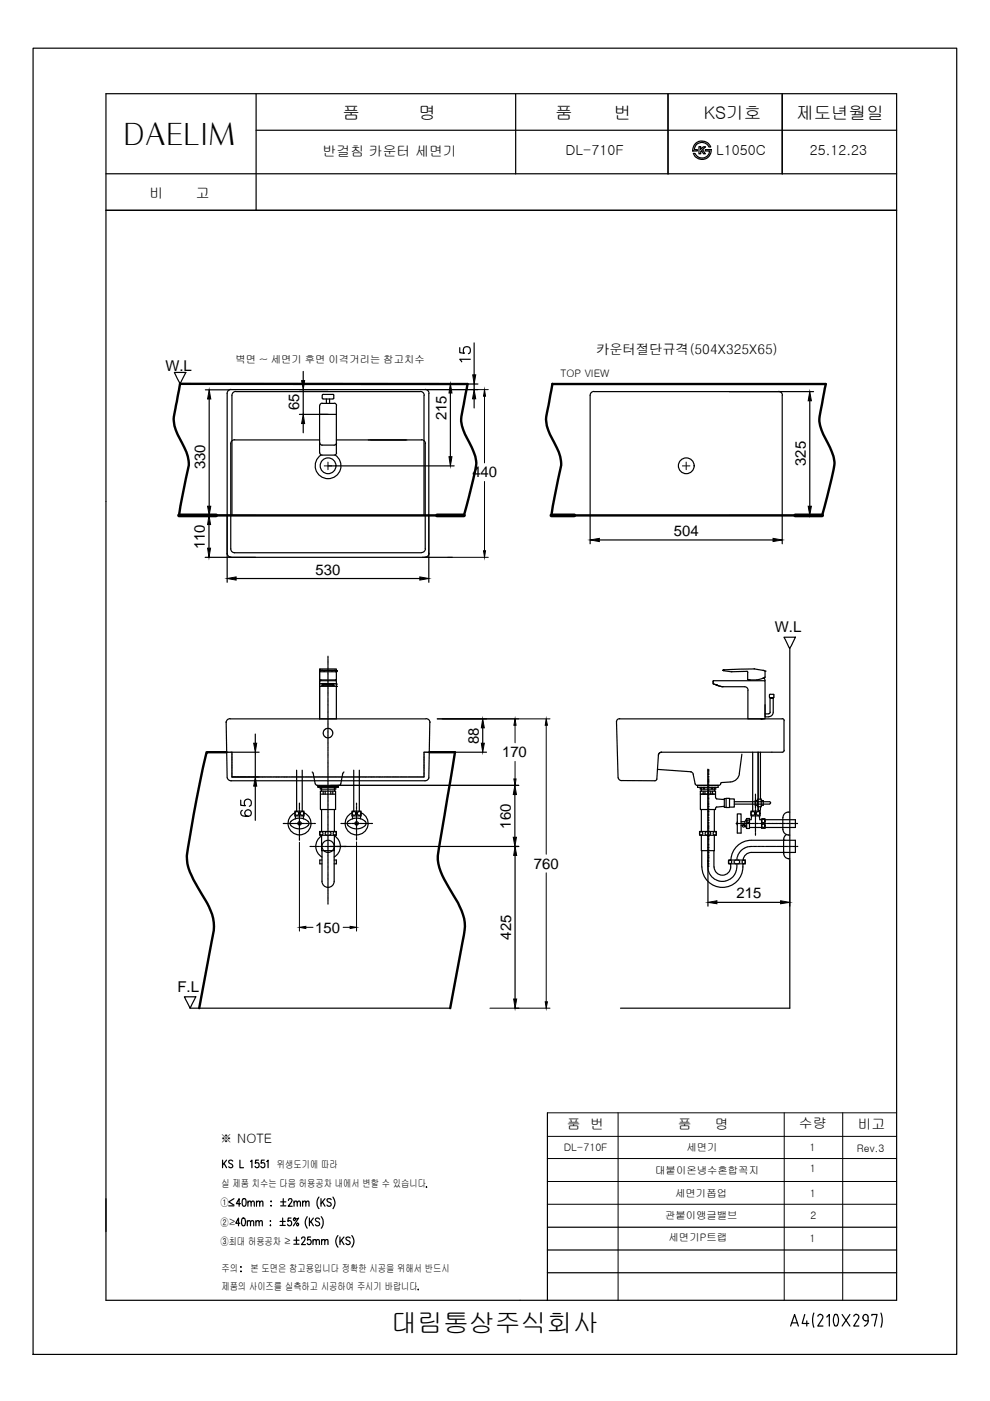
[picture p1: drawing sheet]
<svg xmlns="http://www.w3.org/2000/svg" width="210mm" height="297mm" viewBox="0 0 210 297" stroke-linecap="round" stroke-linejoin="round" font-family="sans-serif">
<!-- layer: YA -->
<g fill="none" stroke="#000" stroke-width=".25">
<path d="M7 10.2h195.8v277h-195.8zM54.3 19.9v24.7M109.3 19.9v17M141.6 19.9v17M165.8 19.9v17M190.1 19.9h-167.6v255.8h87.8M22.5 36.8h167.6M54.3 27.6h135.8M147 32.5h.3a1.64 1.64 0 0 0 1.8 1 1.64 1.64 0 0 0 1.3-1.5h-.9v-.3h1.2a1.9 1.9 0 0 1-1.5 2.1 1.9 1.9 0 0 1-2.2-1.3zM147.5 30.4a2.02 2.02 0 0 1 3.2 .8h-.3a1.64 1.64 0 0 0-1.8-1 1.64 1.64 0 0 0-1.4 1.5h.7v.3h-1l.2-1zM148.2 31.1h.4v.5l.5-.5h.5l-.6 .6 .5 .9h-.3l-.5-.7-.1 .2v.5h-.4zM22.5 44.6h167.6"/>
<path d="M116.1 235.9v39.8h74M116.1 269.8h74M116.1 265h74M116.1 260.2h74M170.6 278.7l-.5 1.9h1.4M172.6 278.4l-.3 1.5 .3 1.5M174 278.7l.4 .3v.5M174 278.7l-.6 .4M174.4 279.5l-1 1.6h1.1M175.3 279.2l.5-.5v2.4M176.9 278.8l.5-.1a1.99 1.99 0 0 1 0 2.4l-.5-.1M177 278.8a2.31 2.31 0 0 0 0 2.2"/>
<path d="M178.5 278.7l1.7 2.4M180.2 278.7l-1.7 2.4M181.6 278.7l.4 .3v.5M181.6 278.7l-.6 .4M182 279.5l-1 1.6h1.1M183.1 279a.53 .53 0 0 1 .6-.3 .53 .53 0 0 1 .4 .5v.8h-.6a.66 .66 0 0 1-.4-1zM184.1 280a1.25 1.25 0 0 1-.8 1.2M184.9 278.9v-.2h1.1l-.6 2.4M186.8 278.4l.3 1.5-.3 1.5M167.6 281.1l.9-2.4 .8 2.4M167.9 280.5h1.1M171.1 280v1.1"/>
</g>
<!-- layer: LINE -->
<g fill="none" stroke="#000" stroke-width=".25">
<path d="M190.1 19.9v255.8M64.3 78.8v1.9M97.5 73.7v1.1l1 .1a.79 .79 0 0 1-.1-1.2 .79 .79 0 0 1 1.2 .1 .79 .79 0 0 1-.3 1.2M99.7 76.2h-2.2l.4 .5M100.5 72.7v6.8M43.5 82.6h5.3M44.4 84.6v22.7M49 82.6a.83 .83 0 0 0-.8 .8M49.2 83.8a.83 .83 0 0 1 .8-.8h39.1a.76 .76 0 0 1 .8 .8M49.2 83.8v25.5M49.7 93.2a.83 .83 0 0 0-.8 .9M63.5 87.9h6"/>
<path d="M63.5 82.6h6M64.3 82.6v5.3M64.3 89.8v2M68.1 96.5a2.73 2.73 0 0 0-.6 4 2.73 2.73 0 0 0 4.1 0 2.73 2.73 0 0 0-.6-4M69.5 98.8h26.8M69.5 81.4h26.8M89.4 93.2a.83 .83 0 0 1 .8 .9M89.9 83.8v25.5M90.1 81.4h11.2M95.5 83.3v13.5M100.5 81.4v1.2M100.5 84.6v1.9"/>
<path d="M101.3 82.6h-11.2a.83 .83 0 0 1 .9 .8M125.1 83.8v31.5M165.1 83a.83 .83 0 0 1 .8 .8M165.8 83.8v31.5M171.7 85v22.3M172.5 83h-46.6a.83 .83 0 0 0-.8 .8M43.5 118.2h10.7M43.5 109.3h10.7M44.3 111.2v5M48.2 117.3a.83 .83 0 0 0 .8 .8M48.2 109.3v14.2M48.9 116.4l.3 .6 .5 .2"/>
<path d="M89.5 118.2h6.4M90.2 116.3a.83 .83 0 0 1-.8 .9M90.9 109.3v14.2M91 117.3a.83 .83 0 0 1-.9 .8M127.1 114.5h36.8M154.6 109.3h17.9M50.1 122.7h38.9M49.2 159.5h5.7M54.1 155.6v2M54.1 159.5v5.2M93.8 159.5h9.4M93.8 152.4h9.4"/>
<path d="M102.3 154.3v3.3M165.9 152.4l.4 .4M166.3 159.1l-.4 .4M49.2 164.7h6.1M51 169.6v1.1l1 .1a.8 .8 0 0 1 0-1.2 .8 .8 0 0 1 1.2 .2 .8 .8 0 0 1-.3 1.2M51.4 171.8a.64 .64 0 0 0-.4 .6 .64 .64 0 0 0 .5 .6 1.78 1.78 0 0 0 1.7-.2 .7 .7 0 0 0-.3-1.1 .7 .7 0 0 0-1 .5 .7 .7 0 0 0 .7 .9M54.1 166.7v7.2M55.4 164.7h1.1M56.6 164.7h.4M57.1 164.7h.6M57.8 164.7h.4M58.3 164.7h1.1"/>
<path d="M59.5 164.7h.4M60 164.7h1.1M61.2 164.7h.4M61.7 164.7h.6M62.4 164.7h.4M62.9 164.7h1.1M64.1 164.7h.4M64.6 164.7h1.1M65.8 164.7h.4M66.3 164.7h.7M67 164.7h.4M67.5 164.7h1.2"/>
<path d="M68.7 164.7h.4M69.2 164.7h1.1M70.1 179.5h39.9M70.1 166.5h39.9M70.4 164.7h.4M70.9 164.7h.7M71.2 166.9h.5M71.7 164.7h.3M72.1 164.7h.4M72.6 164.7h.7M73.3 164.7h.4M73.8 164.7h1.2"/>
<path d="M75 164.7h.4M75.5 164.7h.7M76.3 164.7h.4M76.7 164.7h.4M77.2 164.7h.7M78 164.7h.3M78.4 164.7h1.2M79.7 164.7h.3M80.1 164.7h.7M80.9 164.7h.4M81.4 164.7h.3M81.8 164.7h.7"/>
<path d="M82.6 164.7h.4M83 164.7h1.2M84.3 164.7h.4M84.7 164.7h.7M85.5 164.7h.4M86 164.7h.3M86.4 164.7h.7M87.2 164.7h.4M87.7 164.7h1.1M88.9 164.7h.4M89.4 164.7h.5M109.2 168.5v9"/>
<path d="M167.1 177.1h.4M167.1 172.2h.4M109.2 181.4v30.4M150.1 182.3v9.8M152 191.3h13.5M167.2 182.1h.3M167.5 182.3v9.8M40.3 213.8h1.9M109.2 213.8h.8M110.3 275.7h5.8"/>
<circle cx="69.6" cy="98.8" r="1.67"/>
<circle cx="145.5" cy="98.8" r="1.67"/>
</g>
<!-- layer: CEN -->
<path d="M68.7 98.8h.7M69.5 98.8h.1M69.5 98v.6M69.5 98.7v.1M69.5 98.9v.7M69.7 98.8h.6M144.7 98.8h.6M145.4 98.8h.1M145.5 98v.6M145.5 98.7v.1M145.5 98.9v.7M145.7 98.8h.6" fill="none" stroke="#000" stroke-width=".21"/>
<!-- layer: 002 -->
<path d="M140.3 159.5a.66 .66 0 0 0-.7 .6M163.6 159.5h2.2M42.2 213.8h53.2M131.6 213.8h35.9" fill="none" stroke="#000" stroke-width=".25"/>
<!-- layer: 001 -->
<g fill="none" stroke="#000" stroke-width=".25">
<path d="M48.2 83.4v34.1M48.9 94.1v22.3M49 82.6h41.1M49.7 93.3h18.1M71.3 93.3h18.1M90.2 94.1v22.2M90.9 83.4v34.1M48.6 118.2h41.9M49.7 117.2h39.7M167.5 137.6v76.2M47.9 153l.3 11.9a.83 .83 0 0 0 .8 .6M90.3 152.4h-41.7l-.5 .4-.2 .4"/>
<path d="M90.3 152.4l.6 .2 .3 .6M91.1 153l-.2 11.9M163.6 159.5h-23.3a.66 .66 0 0 0-.7 .6l-.3 5.1M165.8 152.4h-34.6l-.3 .2-.2 .5 .3 11.8M166.2 152.8v6.3M90.9 164.9a.83 .83 0 0 1-.8 .6h-41.1M131.1 164.9a.66 .66 0 0 0 .6 .6M131.7 165.5h7.1M139.3 165.2l-.4 .3"/>
</g>
<!-- layer: BU -->
<g fill="none" stroke="#000" stroke-width=".25">
<path d="M67.8 86v10M67.8 87.9h3.5M67.8 96l.2 .4 .3 .1h2.6l.2-.1 .3-.4M67.8 93.9l.2 .4 .3 .1h2.6l.2-.1 .3-.4M68.3 85.5h2.6M68.3 85.5l-.3 .1-.2 .4M68.3 83.8v.6M68.4 84.4l.1 .2M68.4 83.8l.1-.2h2.1l.2 .2M68.5 84.6h2.1M69.2 84.6v.9M69.9 84.6v.9"/>
<path d="M70.8 84.4l-.2 .2M70.8 83.8v.6M70.9 85.5l.2 .1 .3 .4M71.3 86v10M78.1 93.3h7.9M67.8 141.9l3.5-.1v.5M67.8 145.4h3.5M67.8 145l.5-.1h2.6l.4 .1M67.8 141.9h.1M67.8 141.9v2.2v-1.8M67.8 142.3h.1M67.8 144.4v8z"/>
<path d="M67.8 142.3l3.4 .1M67.8 141.9v.2M67.8 145.5v.1M67.8 144.1h.1M67.8 144.4h3.5v8h-3.5M67.8 144.2h3.4M68 144.1v.2M68.3 142.1l-.5 .1M68.3 142.1h-.5v.2M68.3 142.1h.1M68.3 142.1h2.6M68.5 145.4l-.3-.2h2.7l-.3 .2"/>
<path d="M68.5 145.1v.3h2.1v-.3M68.7 142.2h.1M70.3 142.2h.1M70.4 142.2h.1M70.9 142.1l.4 .1M70.9 142.1h.1M71.2 144.1v.2M71.2 142.4h.1M71.3 142.4h.1M71.3 145.6h.1M71.3 145.5h.1M71.3 142.3l-.1 .1"/>
<path d="M71.3 145h.1M71.3 142.1h.1M71.3 142.1h-.4M71.3 142.3h.1M71.3 142.3v1.8M71.3 142.2h.1M71.3 142.3v.1M151.2 144.4v.6l1.5 .5-1.5-.5zM151.3 144.3h10.9v8.1h-3.6v-6M151.3 144.3l-.1 .1M152.3 145.4l-.6-.3 .6 .3M152.7 145.5l5.1 .1a.74 .74 0 0 1 .8 .7"/>
<path d="M153.3 142.1l1.7 .3M153.3 142.1h.1M153.4 142h.1M153.4 142.1v.1M155 142.4h.2M155.1 142.4l3.3-.1 .1 .1 .1 1.7M158.6 144.2h1.8M158.7 144.2h.3M159 144.1v.2M159.8 141.8l-6.4 .2M159.9 141.8h.1M160 141.8l2.2 .5"/>
<path d="M161.6 152.4h-.2h.4M161.7 142.1h.1M161.7 143.8h.1M161.8 143.8l-1.4 .3M162 143.7l.2 .6M162.1 143.7h-.1M162.2 143.6h.1M162.2 143.6l-.4 .2M162.2 142.3h.1M162.2 142.3v1.3M163.3 148h.6v3a1.03 1.03 0 0 1-.9 1h-.8v-2.6M163.3 147.2h.7l.1 .2"/>
<path d="M163.3 147.2l-.2 .2 .2 .5M163.3 151l-.1 .3-1 .1M163.6 148h.3h-.6v3M164.1 147.4v.4M164.1 147.8l-.1 .1"/>
</g>
<!-- layer: DIMTEXT -->
<path d="M37 79h2.4l-1.2 2.4zM166.2 135.1h2.4l-1.1 2.4zM39.1 211.3h2.4l-1.2 2.5z" fill="none" stroke="#000" stroke-width=".25"/>
<!-- layer: 002 -->
<path d="M38 109.3h7.8M92.7 109.3h5.7M116.9 109.3h4.9M168.6 109.3h5.7" fill="none" stroke="#000" stroke-width=".8"/>
<path d="M38.2 81.4l-1.2 6.1a6.5 6.5 0 0 0 .7 4.6l.9 1.9a7.4 7.4 0 0 1 1.2 5.6l-1.8 9.7M99.1 81.4l-1.1 6a6 6 0 0 0 .6 4.7l1 1.9a7.4 7.4 0 0 1 1.2 5.6l-2.4 9.7M117.1 81.4l-1.1 6.1a6.5 6.5 0 0 0 .6 4.6l1 1.9a7.4 7.4 0 0 1 1.2 5.6l-1.9 9.7M175.1 81.4l-1.2 6a6 6 0 0 0 .7 4.7l.9 1.9a7.4 7.4 0 0 1 1.2 5.6l-2.4 9.7M48 159.5h-4.2l-2.1 9.9-1.8 10.3a8.8 8.8 0 0 0 1.1 6.8l1.9 3.3a10.4 10.4 0 0 1 2.3 8.4l-3 15.6M96.5 159.5l-3.4 20.2a8.8 8.8 0 0 0 1.1 6.8l1.9 3.3a11.2 11.2 0 0 1 2.4 7.5l-3.1 16.5" fill="none" stroke="#000" stroke-width=".51"/>
<!-- layer: CENTER -->
<g fill="none" stroke="#000" stroke-width=".25">
<path d="M69.5 139.1v.3M69.5 139.5v.1M69.5 139.7v.5M69.5 140.3v.1M69.5 140.5v.5M69.5 141.2h.1M69.5 141.4v.5M69.5 142h.1M69.5 142.2v.5M69.5 142.8v.1M69.5 143v.5M69.5 143.6v.1"/>
<path d="M69.5 143.8v.5M69.5 144.4v.1M69.5 144.6v.5M69.5 145.3h.1M69.5 145.4v.6M69.5 146.1h.1M69.5 146.3v.5M69.5 146.9v.1M69.5 147.1v.5M69.5 147.7v.1M69.5 147.9v.5M69.5 148.5v.1"/>
<path d="M69.5 148.7v.5M69.5 149.3v.2M69.5 149.5v.5M69.5 150.2v.1M69.5 150.4v.5M69.5 151v.1M69.5 151.2v.5M69.5 151.8v.1M69.5 152v.5M69.5 152.6v.1M69.5 152.8v.5M69.5 153.4v.2"/>
<path d="M69.5 153.6v.5M69.5 154.3v.1M69.5 154.5v.5M69.5 155.1v.1M69.5 155.3v.5M69.5 155.9v.1M69.5 156.1v.5M69.5 156.7v.1M69.5 156.9v.6M69.5 157.5v.2M69.5 157.7v.6M69.5 158.4v.1"/>
<path d="M69.5 158.6v.5M69.5 159.2v.1M69.5 159.4v.5M69.5 160v.1M60.1 174.6h.3M60.5 174.6h.1M60.7 174.6h.5M61.4 174.6h.1M61.6 174.6h.5M62.2 174.6h.1M62.4 174.6h.5M63 174.6h.1"/>
<path d="M63.2 174.6h.5M63.5 170.3v.5M63.5 170.9v.1M63.5 171.1v.5M63.5 171.7v.1M63.5 171.9v.5M63.5 172.5v.1M63.5 172.7v.5M63.5 173.3v.2M63.5 173.5v.5M63.5 174.2v.1M63.5 174.4v.5"/>
<path d="M63.5 175v.1M63.5 175.2v.5M63.5 175.8v.1M63.5 176v.5M63.5 176.6v.1M63.5 176.8v.5M63.5 177.4v.2M63.5 177.6v.6M63.8 174.6h.1M64 174.6h.5M64.6 174.6h.2M64.8 174.6h.5"/>
<path d="M65.5 174.6h.1M65.7 174.6h.5M65.7 179.5h.4M66.2 179.5h.1M66.3 174.6h.1M66.4 179.5h.5M66.5 174.6h.4M67 179.5h.1M67.2 179.5h.5M67.8 179.5h.1M68.1 179.5h.5M68.7 179.5h.1"/>
<path d="M68.9 179.5h.5M69.5 179.5h.1M69.5 160.2v.5M69.5 160.8v.1M69.5 161.1v.5M69.5 161.6v.2M69.5 161.9v.5M69.5 162.5v.1M69.5 162.7v.5M69.5 163.3v.1M69.5 163.5v.5M69.5 164.1v.1"/>
<path d="M69.5 164.3v.5M69.5 164.9v.1M69.5 165.2v.5M69.5 165.7v.1M69.5 166v.5M69.5 166.6v.1M69.5 166.8v.5M69.5 167.4v.1M69.5 167.6v.5M69.5 168.2v.1M69.5 168.4v.5M69.5 169.1h.1"/>
<path d="M69.5 169.2v.6M69.5 169.9h.1M69.5 170.1v.5M69.5 170.7v.1M69.5 170.9v.5M69.5 171.5v.1M69.5 171.7v.5M69.5 172.3v.1M69.5 172.5v.5M69.5 173.1v.1M69.5 173.3v.5M69.5 174h.1"/>
<path d="M69.5 174.2v.5M69.5 174.8v.1M69.5 175v.5M69.5 175.6v.1M69.5 175.8v.5M69.5 176.4v.1M69.5 176.6v.5M69.5 177.2v.1M69.5 177.4v.5M69.5 178.1v.1M69.5 178.3v.5M69.5 178.9v.1"/>
<path d="M69.5 179.1v.5M69.5 179.7v.1M69.5 179.9v.5M69.7 179.5h.5M70.3 179.5h.1M70.5 179.5h.5M71.1 179.5h.1M71.3 179.5h.5M72 179.5h.1M72.1 179.5h.6M72.3 174.6h.3M72.7 174.6h.1"/>
<path d="M72.8 179.5h.1M72.9 174.6h.5M73 179.5h.3M73.6 174.6h.1M73.7 174.6h.6M74.4 174.6h.1M74.6 174.6h.5M75.2 174.6h.1M75.4 174.6h.5M75.6 170.3v.4M75.6 170.9v.1M75.6 171v.5"/>
<path d="M75.6 171.7v.1M75.6 171.9v.5M75.6 172.5v.1M75.6 172.7v.5M75.6 173.3v.1M75.6 173.5v.5M75.6 174.1v.1M75.6 174.3v.6M75.6 174.9v.2M75.6 175.1v.6M75.6 175.8v.1M75.6 176v.5"/>
<path d="M75.6 176.6v.1M75.6 176.8v.5M75.6 177.4v.1M75.6 177.6v.5M76 174.6h.1M76.2 174.6h.5M76.8 174.6h.1M77 174.6h.5M77.6 174.6h.2M77.8 174.6h.5M78.5 174.6h.1M78.7 174.6h.3"/>
<path d="M150.1 163.2h.1M150.1 163.3h.1M150.1 163.6h.1M150.1 163.9h.1M150.1 164.2h.1M150.1 164.6h.1M150.1 164.9h.1M150.1 165.2h.1M150.1 165.5h.1M150.1 165.7h.1M150.1 166h.1M150.1 166.3h.1"/>
<path d="M150.1 166.6h.1M150.1 166.7h.1M150.1 167h.1M150.1 167.3h.1M150.1 167.6h.1M150.1 167.7h.1M150.1 168h.1M150.1 168.3h.1M150.1 168.6h.1M150.1 169h.1M150.1 169.3h.1M150.1 169.6h.1"/>
<path d="M150.1 170h.1M150.1 170.3h.1M150.1 170.6h.1M150.1 170.9h.1M150.1 171h.1M150.1 171.3h.1M150.1 171.6h.1M150.1 171.9h.1M150.1 172.1h.1M150.1 172.4h.1M150.1 172.6h.1M150.1 172.9h.1"/>
<path d="M150.1 173.4h.1M150.1 173.7h.1M150.1 174h.1M150.1 174.4h.1M150.1 174.7h.1M150.1 175h.1M150.1 175.3h.1M150.1 175.4h.1M150.1 175.7h.1M150.1 176h.1M150.1 176.3h.1M150.1 176.4h.1"/>
<path d="M150.1 176.7h.1M150.1 177h.1M150.1 177.3h.1M150.1 177.4h.1M150.1 177.7h.1M150.1 178h.1M150.1 178.3h.1M150.1 178.7h.1M150.1 179h.1M150.1 179.3h.1M150.1 179.6h.1M150.1 179.8h.1"/>
<path d="M150.1 163.1v.1M150.1 163.4v.2M150.1 163.7v.2M150.1 164v.2M150.1 164.3v.3M150.1 164.7v.2M150.1 165v.2M150.1 165.3v.2M150.1 165.6h.1M150.1 165.7v.2M150.1 166v.2M150.1 166.3v.2"/>
<path d="M150.1 166.7v.2M150.1 167v.2M150.1 167.3v.2M150.1 167.6v.1M150.1 167.7v.3M150.1 168v.2M150.1 168.3v.2M150.1 168.6v.4M150.1 169.1v.2M150.1 169.3v.3M150.1 169.6v.4M150.1 170.1v.2"/>
<path d="M150.1 170.4v.2M150.1 170.7v.2M150.1 171.1v.2M150.1 171.4v.2M150.1 171.7v.2M150.1 172h.1M150.1 172.1v.2M150.1 172.4v.2M150.1 172.7v.2M150.1 173v.3M150.1 173.4v.2M150.1 173.7v.2"/>
<path d="M150.1 174v.3M150.1 174.4v.2M150.1 174.7v.2M150.1 175v.2M150.1 175.3v.1M150.1 175.4v.3M150.1 175.7v.3M150.1 176v.2M150.1 176.3v.1M150.1 176.5v.2M150.1 176.8v.2M150.1 177.1v.2"/>
<path d="M150.1 177.3v.1M150.1 177.5v.2M150.1 177.8v.2M150.1 178.1v.2M150.1 178.4v.3M150.1 178.8v.2M150.1 179.1v.2M150.1 179.4v.2M150.1 179.7h.1M150.1 179.8v.2M156.1 174.6h.6M156.8 174.6h.1"/>
<path d="M157 174.6h.5M157.6 174.6h.1M157.7 179.9l-.4 .3M157.8 174.6h.5M157.9 179.8h-.1M158.4 174.6h.1M158.5 179.5l-.5 .3M158.7 174.6h.5M158.7 179.5h-.1M159.2 174.6h.2M159.5 174.6h.5M159.5 179.5h-.7"/>
<path d="M159.7 179.5h.1M159.8 179.5h.6M160.1 174.6h.1M160.2 168.4v.5M160.2 169v.1M160.2 169.2v.5M160.2 169.8v.1M160.2 170v.5M160.2 170.6v.1M160.2 170.8v.5M160.2 171.5h.1M160.2 171.7v.5"/>
<path d="M160.2 172.3v.1M160.2 172.5v.5M160.2 173.1v.1M160.2 173.3v.5M160.2 173.9v.1M160.2 174.1v.5M160.2 174.7v.2M160.2 174.9v.5M160.2 175.6v.1M160.2 175.7v.6M160.2 176.4v.1M160.2 176.6v.5"/>
<path d="M160.3 174.6h.5M160.5 179.5h.1M160.7 179.5h.5M160.9 174.6h.1M161.1 174.6h.5M161.3 179.5h.1M161.5 179.5h.5M161.7 174.6h.1M161.9 174.6h.5M162.1 179.5h.1M162.3 179.5h.5M162.5 174.6h.1"/>
<path d="M162.7 174.6h.6M162.9 179.5h.1M163.1 179.5h.5M163.4 174.6h.1M163.6 174.6h.5M163.7 179.5h.2M163.9 179.5h.6M164.2 174.6h.1M164.4 174.6h.5M164.6 179.5h.1M164.8 179.5h.5M165 174.6h.1"/>
<path d="M165.2 174.6h.5M165.4 179.5h.1M165.6 179.5h.5M165.8 174.6h.1M166 174.6h.5M166.2 179.5h.1M166.4 179.5h.5M166.7 174.6h.1M166.8 174.6h.5M167 179.5h.1M167.2 179.5h.6M167.5 174.6h.1"/>
<path d="M167.7 174.6h.5M167.8 179.5h.2M168 179.5h.6M168.3 174.6h.1M168.5 174.6h.6M168.7 179.5h.1M168.9 179.5h.2M69.5 180.5v.1M69.5 180.7v.5M69.5 181.3v.2M69.5 181.5v.5M69.5 182.2v.1"/>
<path d="M69.5 182.3v.6M69.5 183v.1M69.5 183.2v.5M69.5 183.8v.1M69.5 184v.5M69.5 184.6v.1M69.5 184.8v.5M69.5 185.4v.2M69.5 185.6v.6M69.5 186.2v.2M69.5 186.5v.5M69.5 187.1v.1"/>
<path d="M69.5 187.3v.5M69.5 187.9v.1M69.5 188.1v.5M69.5 188.7v.1M69.5 188.9v.6M69.5 189.5v.1M69.5 189.8v.5M69.5 190.3v.2M69.5 190.6v.5M69.5 191.2v.1M69.5 191.4v.3M150.1 180.1h.1"/>
<path d="M150.1 180.4h.1M150.1 180.7h.1M150.1 180.8h.1M150.1 181.1h.1M150.1 181.4h.1M150.1 181.7h.1M150.1 181.8h.1M150.1 182.1h.1M150.1 182.4h.1M150.1 182.7h.1M150.1 183.1h.1M150.1 183.4h.1"/>
<path d="M150.1 183.7h.1M150.1 183.7v.7M150.1 180.1v.2M150.1 180.4v.2M150.1 180.8v.2M150.1 181.1v.2M150.1 181.4v.2M150.1 181.7v.1M150.1 181.8v.2M150.1 182.1v.2M150.1 182.4v.2M150.1 182.7v.4"/>
<path d="M150.1 183.1v.3M150.1 183.4v.3M150.1 184.5h.1M150.2 184.7l.2 .4M150.4 185.2l.1 .1M150.6 185.4l.3 .4M150.9 185.9l.1 .1M151.1 186l.4 .4M151.5 186.4l.2 .1M151.8 186.5l.4 .2M152.3 186.7l.1 .1M152.5 186.8l.5 .1"/>
<path d="M153.1 186.9h.1M153.8 186.8l-.5 .1M153.9 186.7h.1M154.6 186.5l-.5 .2M154.8 186.4l-.1 .1M155.3 186l-.5 .4M155.4 185.9l-.1 .1M155.8 185.4l-.3 .4M155.9 185.2l-.1 .1M156.1 184.6l-.2 .5M156.2 184.5h-.1M156.2 183.1v1.2"/>
<path d="M156.3 181.8l-.1 .5M156.4 181.6l-.1 .1M156.6 181.1l-.2 .4M156.7 180.9v.1M157.1 180.4l-.4 .4M157.2 180.3h-.1"/>
</g>
<!-- layer: POINT -->
<g fill="none" stroke="#000" stroke-width=".25">
<path d="M48 159.5h.1M48.2 159.5h.4M48.7 159.5h.5v.2M49.2 159.8v.4M68.5 155.3v.1M68.5 155.5l.1 .1M68.6 155.7v.1M68.6 155.2v.1M68.6 155v.1M68.6 155.8l.1 .1M68.7 154.9v.1M68.7 156v.1"/>
<path d="M68.8 154.7l-.1 .1M68.8 156.1h.1M68.9 154.7h.1M68.9 156.2l.1 .1M69 154.5l-.1 .1M69 156.3l.1 .1M69.2 156.4h.1M69.2 154.5h-.1M69.2 154.4h.1M69.3 156.4h.1M69.4 154.4h.1M69.5 156.4h.1"/>
<path d="M69.6 154.4h.1M69.8 154.4h.1M69.8 156.4h-.1M69.9 154.5h.1M70 154.6h.1M70 156.3l-.2 .1M70.2 154.7h.1M70.2 156.2l-.1 .1M70.3 154.7v.1M70.3 156.1h.1M70.4 154.9v.1M70.4 156h-.1"/>
<path d="M70.5 155l.1 .3M70.5 155.8l-.1 .1M70.5 155.7h.1M70.6 155.3v.1M70.6 155.5v.1M89.9 159.8v.4M90.9 159.5h-1v.2M91 159.5h.1M157.3 159.9l-.6 4.1M159.6 159.5v12.5M160.7 159.5v9.9M160.8 159.5v12.5"/>
<path d="M161.2 159.5v9.9M49.2 160.2v1.2M49.2 161.5v.4M49.2 161.9v1.2M49.2 163.2v.3M49.2 163.6v.7M49.2 164.4v.3M61.7 174.2a2.44 2.44 0 0 1 3.8 .4l-.2 .4M61.7 175a2.73 2.73 0 0 0 3.7 0M61.7 174.2l-.2 .4 .2 .4M62.5 172h2v1h-2zM62.5 172.3a2.43 2.43 0 0 0-.9 3.8 2.43 2.43 0 0 0 3.8 0 2.43 2.43 0 0 0-.9-3.8"/>
<path d="M62.6 173v.6M62.9 163.3v8.7M64.1 163.3v8.7M64.3 173v.6M66.2 163.7l.2 .3 .4 2.2M66.9 166.2l.4 .3h4.5l.4-.3M67.4 166.5v.4h3.8v.4h-3.3v-.4M67.4 166.8h4.3M67.8 176.3h3.5v.8h-3.5zM67.9 167.7h3.2v3.9h-3.2zM67.9 168.4h3.2M68.1 176.3a.4 .4 0 0 1 .4 .4 .4 .4 0 0 1-.4 .4"/>
<path d="M68.1 176.3a.4 .4 0 0 0-.3 .4 .4 .4 0 0 0 .3 .4M68.2 166.9v.8M68.2 171.6v4.7M68.2 177.1v3.3h2.7M68.2 177.2a2.6 2.6 0 0 0 .1 4.5M68.5 167.7v.7M68.9 167.7v.7M69.3 176.3a.4 .4 0 0 0-.4 .4 .4 .4 0 0 0 .4 .4M69.8 176.3a.4 .4 0 0 1 .4 .4 .4 .4 0 0 1-.4 .4M70.1 167.7v.7M70.6 167.7v.7M70.9 166.9v.8"/>
<path d="M70.9 171.6v4.7M70.9 177.1v9.8M70.9 177.2a2.6 2.6 0 0 1-.1 4.5M71.7 166.5v.4M72.7 164l-.5 2.2M72.9 163.7l-.2 .3M73.8 175a2.73 2.73 0 0 0 3.7 0M73.8 175l-.2-.4a2.43 2.43 0 0 1 3.9-.3l.1 .4-.2 .3M74.6 172h2v1h-2zM74.6 172.3a2.43 2.43 0 0 0-.9 3.8 2.43 2.43 0 0 0 3.8 0 2.43 2.43 0 0 0-.9-3.8M74.7 173v.6M75 163.3v8.7"/>
<path d="M76.2 163.3v8.7M76.4 173v.6M89.9 160.2v1.2M89.9 161.5v.4M89.9 161.9v1.2M89.9 163.2v.3M89.9 163.6v.7M89.9 164.4v.3M139.4 163.1l7.1 .5M146.4 163.6l.3 .1 .3 .5 .4 2M147.4 166.2l.4 .3h4.6l.4-.3M147.9 166.5h4.4v.4h-4.4z"/>
<path d="M148.3 176.3h3.6v.8h-3.6zM148.4 166.9v.4h3.4v-.4M148.5 168.4h3.2M148.7 176.3a.4 .4 0 0 1 .3 .4 .4 .4 0 0 1-.3 .4M148.7 176.3a.4 .4 0 0 0-.4 .4 .4 .4 0 0 0 .4 .4M148.7 177.1v3.3h2.8v-3.3M148.7 166.9v.8M148.7 171.6v4.7M149.1 167.7v.7M149.1 166.9v.4M149.3 166.9v.4M149.5 167.7v.7"/>
<path d="M149.9 176.3a.4 .4 0 0 0-.4 .4 .4 .4 0 0 0 .4 .4M150.3 176.3a.4 .4 0 0 1 .4 .4 .4 .4 0 0 1-.4 .4M150.7 167.7v.7M150.8 166.9v.4M151.1 166.9v.4M151.1 167.7v.7M151.5 166.9v.8M151.5 171.6v4.7M151.7 169.1v-1.4h-3.2v3.9h3.2v-.3M151.8 169.1l.2 .2M151.9 169.4l1.7 .1M152 171.1l-.2 .2"/>
<path d="M152.8 166v.2M153.6 171l-1.7 .1M154 169.3h.7v1.9h-.7zM154 169.3h-.4v1.9h.4M154.7 169.4h1v1.7h-1M154.9 165.8l-2 .2M155.7 170h7.5l.2 .2-.2 .2-7.5 .1M156.3 172.6h.8v4h-.8zM156.3 174.2v.7M156.8 164a2.01 2.01 0 0 1-1.9 1.8M157.1 175h.8M157.1 174.2h.8"/>
<path d="M157.9 175v-.8l.4-.7v2.2M157.9 175l.4 .7M158.3 173.5h.6v2.2h-.6M158.9 175.4h2.6M159.2 172h1.9v1h-1.9zM159.3 178.2a4.3 4.3 0 0 0-4.3 4M159.4 178.2h9.2v2.5h-9.3a1.76 1.76 0 0 0-1.7 1.6M159.4 173l-.2 .8h-.3M160.6 169.4h.8v1.6h-.8zM160.6 169.7h-.5v1h.5M160.7 171v.7M160.8 171.7l.2 .2 .2-.2"/>
<path d="M161 173l.1 .8h.4M161.2 171v.7M161.4 169.7h.4v1h-.4M161.5 173.6h.7v2h-.7zM162.2 173.8h6.4v1.6h-6.4M166 173.3v2.6M166 175.9a1.12 1.12 0 0 0 1.1 1.1M166.1 177.9v3.1M166.7 177l-.4 .3-.1 .6M167.1 172.2a1.12 1.12 0 0 0-1.1 1.1M68.3 186.9a1.29 1.29 0 0 0 1.3 1.2 1.29 1.29 0 0 0 1.3-1.2M68.3 182.3h-.5v.8h.5"/>
<path d="M68.3 180.4v6.5M70.9 182.3h.4v.8h-.4M148.8 180.4v3.4M151.4 180.4v3.4M154.5 182.3h3.5v.8h-3.5zM154.9 183.1a1.81 1.81 0 0 1-1.3 2.4 1.81 1.81 0 0 1-2.2-1.7M154.9 182.3h.1M156 182.3a.4 .4 0 0 0-.4 .4 .4 .4 0 0 0 .4 .4M156.4 182.3a.4 .4 0 0 1 .4 .4 .4 .4 0 0 1-.4 .4M157.5 183.1a4.4 4.4 0 0 1-4 5 4.4 4.4 0 0 1-4.7-4.3M166.2 181a1.04 1.04 0 0 0 1 1"/>
<circle cx="63" cy="172.5" r=".4"/>
<circle cx="63.5" cy="174.6" r=".36"/>
<circle cx="64.1" cy="172.5" r=".4"/>
<circle cx="69.6" cy="179.4" r="1.29"/>
<circle cx="71" cy="176.7" r=".37"/>
<circle cx="75.1" cy="172.5" r=".4"/>
<circle cx="75.6" cy="174.6" r=".36"/>
<circle cx="76.2" cy="172.5" r=".4"/>
<circle cx="151.5" cy="176.7" r=".37"/>
<circle cx="157.7" cy="175.1" r=".28"/>
<circle cx="158.6" cy="174.1" r=".28"/>
<circle cx="159.6" cy="172.5" r=".4"/>
<circle cx="160.7" cy="172.5" r=".4"/>
<circle cx="161.8" cy="175.1" r=".36"/>
<circle cx="161.8" cy="174.1" r=".36"/>
<circle cx="154.8" cy="182.7" r=".37"/>
<circle cx="157.7" cy="182.7" r=".37"/>
</g>
<path d="M45.8 109.3h46.9M121.8 109.3h46.8" fill="none" stroke="#000" stroke-width=".51"/>
<!-- layer: DIM -->
<g fill="none" stroke="#000" stroke-width=".21">
<path d="M78.6 93.3h7.7M90.7 82.6h12.8M102.7 84v14.1M94.9 118.2h8.6M102.7 102.1v14.7M92.7 152.4h23.9M109.2 153.8v3.7M115.8 153.8v27.3M63.5 178.6v18.8M72.2 166.5h37.8M75.6 178.5v18.9M109.2 161.4v3.8"/>
<path d="M64.8 196.6h1.6M72.8 196.6h1.4M115.8 185.1v27.3M103.9 213.8h12.7M116.1 235.9h74M131 235.9v39.8M166.3 235.9v39.8M178.7 235.9v39.8M116.1 255.3h74M116.1 250.5h74M116.1 245.6h74M116.1 240.9h74"/>
</g>
<path d="M102.7 82.6l.2 1.4h-.4zM102.5 116.8h.4l-.2 1.4zM109.2 152.4l.2 1.4h-.4zM115.8 152.4l.3 1.4h-.5zM109 165.2h.4l-.2 1.3zM63.5 196.6l1.3-.2v.5zM74.2 196.4l1.4 .2-1.4 .3zM115.6 212.4h.5l-.3 1.4z" fill="#000" stroke="#000" stroke-width=".21"/>
<!-- layer: LINE -->
<path d="M38.2 81.4h60.9M117.1 81.4h58M91 159.5h5.5" fill="none" stroke="#000" stroke-width=".51"/>
<g fill="#000" stroke="#000" stroke-width=".21">
<path d="M100.2 79.5h.7l-.4 1.9zM44.4 82.6l.3 2h-.7zM64.3 87.9l.3 1.9h-.6zM64 80.7h.6l-.3 1.9zM95.2 96.8h.6l-.3 2zM95.5 81.4l.3 1.9h-.6zM100.5 82.6l.4 2h-.7zM171.7 83l.3 2h-.6zM44 107.3h.7l-.3 2zM44.3 109.3l.3 1.9h-.6zM44 116.2h.6l-.3 2zM125.1 114.5l2-.4v.7z"/>
<path d="M163.9 114.1l1.9 .4-1.9 .3zM171.4 107.3h.6l-.3 2zM48.2 122.7l1.9-.4v.7zM89 122.3l1.9 .4-1.9 .3zM53.8 157.6h.6l-.3 1.9zM102.1 157.6h.6l-.4 1.9zM102.3 152.4l.4 1.9h-.6zM54.1 164.7l.3 2h-.6zM108.8 177.5h.7l-.3 2zM109.2 166.5l.3 2h-.7zM109.2 179.5l.3 1.9h-.6zM150.1 191.3l1.9-.3v.6z"/>
<path d="M165.5 191l2 .3-2 .3zM108.9 211.8h.6l-.3 2z"/>
</g>
<!-- layer: 0 -->
<g fill="none" stroke="#000" stroke-width=".25">
<path d="M47.2 246v1.6M47.5 246.6l.5 1M48 246l-.8 1M48.5 255.7h1.1M49.3 246.2a.45 .45 0 0 0-.4-.2 .45 .45 0 0 0-.4 .4l.1 .2 .6 .3 .1 .5a.51 .51 0 0 1-.8 0M49.6 254.1l-1.1 .7 1.1 .7M50.9 246v1.6h.7M50.9 259.3h-.9l.6-1.1v1.7M51 255.2h-.9l.6-1.1v1.6M51.4 258.3h.5l.2 .7-.2 .8-.4 .1a1.32 1.32 0 0 1-.1-1.6zM51.5 254.2l.3-.1a.87 .87 0 0 1 .3 1.3l-.1 .3h-.3a1.32 1.32 0 0 1-.2-1.5zM52.4 259.1l.3-.3 .3 .1 .1 1"/>
<path d="M52.4 258.8v1.1M52.6 255l.3-.4 .3 .1v1M52.6 254.6v1.1M53.1 246.3l.3-.3v1.6M53.1 259.1l.3-.3 .3 .1 .1 1M53.2 255l.3-.4 .3 .1 .1 1M54.3 259.1l.3-.3 .3 .1v1M54.3 258.8v1.1M54.4 255l.3-.4 .3 .1 .1 1M54.4 254.6v1.1M54.8 246h-.6l-.1 .6a.49 .49 0 0 1 .7 .1 .49 .49 0 0 1 0 .7 .49 .49 0 0 1-.7 0v-.1M54.9 259.1l.4-.3 .3 .1v1"/>
<path d="M55.1 255l.3-.4 .3 .1v1M56 246h-.6v.6a.49 .49 0 0 1 .6 .1 .49 .49 0 0 1 0 .7 .49 .49 0 0 1-.6 0l-.1-.1M56.5 246.3l.3-.3v1.6M57.3 258.9h.1zM57.3 259.8h.1zM57.5 254.6v.2zM57.5 255.6v.1zM59.4 259h1.1M59.4 259.8h1.1M59.5 255.7h1.1M59.5 254.8h1.1M59.9 258.2v1.4"/>
<path d="M60.1 254.1v1.4M61.2 254.5l.1-.3h.5l.1 .4-.8 1.1h.9M61.7 258.2h-.6l-.1 .8a.5 .5 0 0 1 .7 0 .5 .5 0 0 1 0 .7 .5 .5 0 0 1-.7 0v-.1M62.3 255l.3-.4 .3 .1 .1 1M62.3 254.6v1.1M62.5 258.2l.1 .4-.3 .2-.1-.3 .2-.3 .4 .2 .5-.2-1.1 1.7M62.9 259.4l.3-.1 .1 .2-.2 .4-.2-.2zM63 255l.3-.4 .3 .1 .1 1M64.2 255l.3-.4 .3 .1v1M64.2 254.6v1.1M64.8 255l.4-.4 .3 .1v1M65.1 258a1.98 1.98 0 0 0 0 2.4"/>
<path d="M65.6 258.2v1.7M65.9 259l.5 .9M66.4 258.2l-.8 1.1M67.6 253.8a1.98 1.98 0 0 0 0 2.5M67.8 258.5a.46 .46 0 0 0-.5-.3 .46 .46 0 0 0-.4 .4l.1 .3 .6 .3 .2 .4a.51 .51 0 0 1-.9 0M68.1 254.1v1.6M68.1 258a1.98 1.98 0 0 1 0 2.4M68.4 254.8l.5 .9M68.9 254.1l-.8 1.1M70.2 254.4l-.3-.3-.4 .1-.2 .2 .2 .3 .6 .4a.38 .38 0 0 1-.2 .6l-.6-.2M70.6 253.8a1.98 1.98 0 0 1 0 2.5M51 269.6h.2z"/>
<path d="M51.1 268.6v.1zM62.3 262.9h1.1M62.3 263.8h1.1M62.9 262.3v1.3M64 262.7l.2-.4h.3l.2 .3-.2 .5-.6 .8h.9M65.9 262.3h-.6l-.1 .6a.5 .5 0 0 1 .7 .1 .5 .5 0 0 1 0 .7 .5 .5 0 0 1-.7 0l-.1-.1M66.4 263.1l.1-.2h.5v1M66.4 262.8v1.1M67 263.1l.2-.2h.4l.1 1M68.2 263.1l.2-.2h.4l.1 1M68.2 262.8v1.1M68.9 263.1l.2-.2h.4v1"/>
<path d="M71.7 262a1.83 1.83 0 0 0 0 2.4M72.1 262.3v1.6M72.4 262.9l.5 1M72.9 262.3l-.8 1M74.2 262.5l-.3-.2a.41 .41 0 0 0-.6 .4l.7 .4a.45 .45 0 0 1 .1 .8 .45 .45 0 0 1-.8-.3M74.6 262a1.83 1.83 0 0 1 0 2.4M88.7 273.3l-.1 .1h.1"/>
</g>
<text font-size="6.4" x="26.2" y="30.7">DAELIM</text>
<text font-size="5.5" x="82.9" y="282.4">대림통상주식회사</text>
<g font-size="3.7">
<text x="72.6" y="25.2">품</text>
<text x="88.7" y="25.2">명</text>
<text x="117.7" y="25.2">품</text>
<text x="130.1" y="25.2">번</text>
<text x="149.3" y="25.2">KS기호</text>
<text x="168.8" y="25.2">제도년월일</text>
</g>
<g font-size="3.2">
<text x="35.1" y="78.6">W.L</text>
<text x="63.4" y="87" transform="rotate(-90 63.4 87)">65</text>
<text x="94.6" y="89.1" transform="rotate(-90 94.6 89.1)">215</text>
<text x="43.5" y="99.5" transform="rotate(-90 43.5 99.5)">330</text>
<text x="100.1" y="101.2">440</text>
<text x="170.8" y="98.8" transform="rotate(-90 170.8 98.8)">325</text>
<text x="142.9" y="113.6">504</text>
<text x="43.5" y="116.4" transform="rotate(-90 43.5 116.4)">110</text>
<text x="66.9" y="121.8">530</text>
<text x="164.3" y="134">W.L</text>
<text x="101.5" y="157.7" transform="rotate(-90 101.5 157.7)">88</text>
<text x="106.5" y="160.6">170</text>
<text x="108.3" y="175.7" transform="rotate(-90 108.3 175.7)">160</text>
<text x="113.2" y="184.2">760</text>
<text x="156.2" y="190.5">215</text>
<text x="66.8" y="197.8">150</text>
<text x="108.4" y="199.2" transform="rotate(-90 108.4 199.2)">425</text>
<text x="37.6" y="210.3">F.L</text>
</g>
<g font-size="2.9">
<text x="68.4" y="33">반걸침 카운터 세면기</text>
<text x="119.9" y="32.9">DL-710F</text>
<text x="151.9" y="32.9">L1050C</text>
<text x="171.7" y="32.9">25.12.23</text>
<text x="31.7" y="42">비</text>
<text x="41.5" y="42">고</text>
<text x="120.2" y="239.4">품 번</text>
<text x="143.7" y="239.4">품</text>
<text x="151.6" y="239.4">명</text>
<text x="169.4" y="239.2">수량</text>
<text x="181.8" y="239.4">비고</text>
</g>
<g font-size="2.8">
<text x="126.4" y="75">카운터절단규격(504X325X65)</text>
<text x="46.6" y="242.4">※ NOTE</text>
</g>
<text font-size="2.6" x="89.3" y="252.9">.</text>
<g font-size="2.2">
<text x="49.9" y="77">벽면 ~ 세면기 후면 이격거리는 참고치수</text>
<text x="118.9" y="79.9">TOP VIEW</text>
<text x="119.5" y="244">DL-710F</text>
<text x="145.5" y="244.1">세면기</text>
<text x="171.6" y="244">1</text>
<text x="181.7" y="244.3">Rev.3</text>
<text x="46.9" y="251.8">실 제품 치수는 다음 허용공차 내에서 변할 수 있습니다</text>
<text x="58.7" y="247.6">위생도기에 따라</text>
<text x="138.9" y="248.9">대붙이온냉수혼합꼭지</text>
<text x="171.7" y="248.5">1</text>
<text x="46.7" y="255.7">①</text>
<text x="143.2" y="253.8">세면기폽업</text>
<text x="171.7" y="253.8">1</text>
<text x="46.7" y="259.9">②≥</text>
<text x="46.7" y="263.9">③최대 허용공차 ≥</text>
<text x="141" y="258.5">관붙이앵글밸브</text>
<text x="141.8" y="263.2">세면기P트랩</text>
<text x="171.6" y="263.2">1</text>
<text x="171.9" y="258.4">2</text>
<text x="46.9" y="269.6">주의</text>
<text x="53.1" y="269.6">본 도면은 참고용입니다 정확한 시공을 위해서 반드시</text>
<text x="46.9" y="273.5">제품의 사이즈를 실측하고 시공하여 주시기 바랍니다</text>
</g>
</svg>
